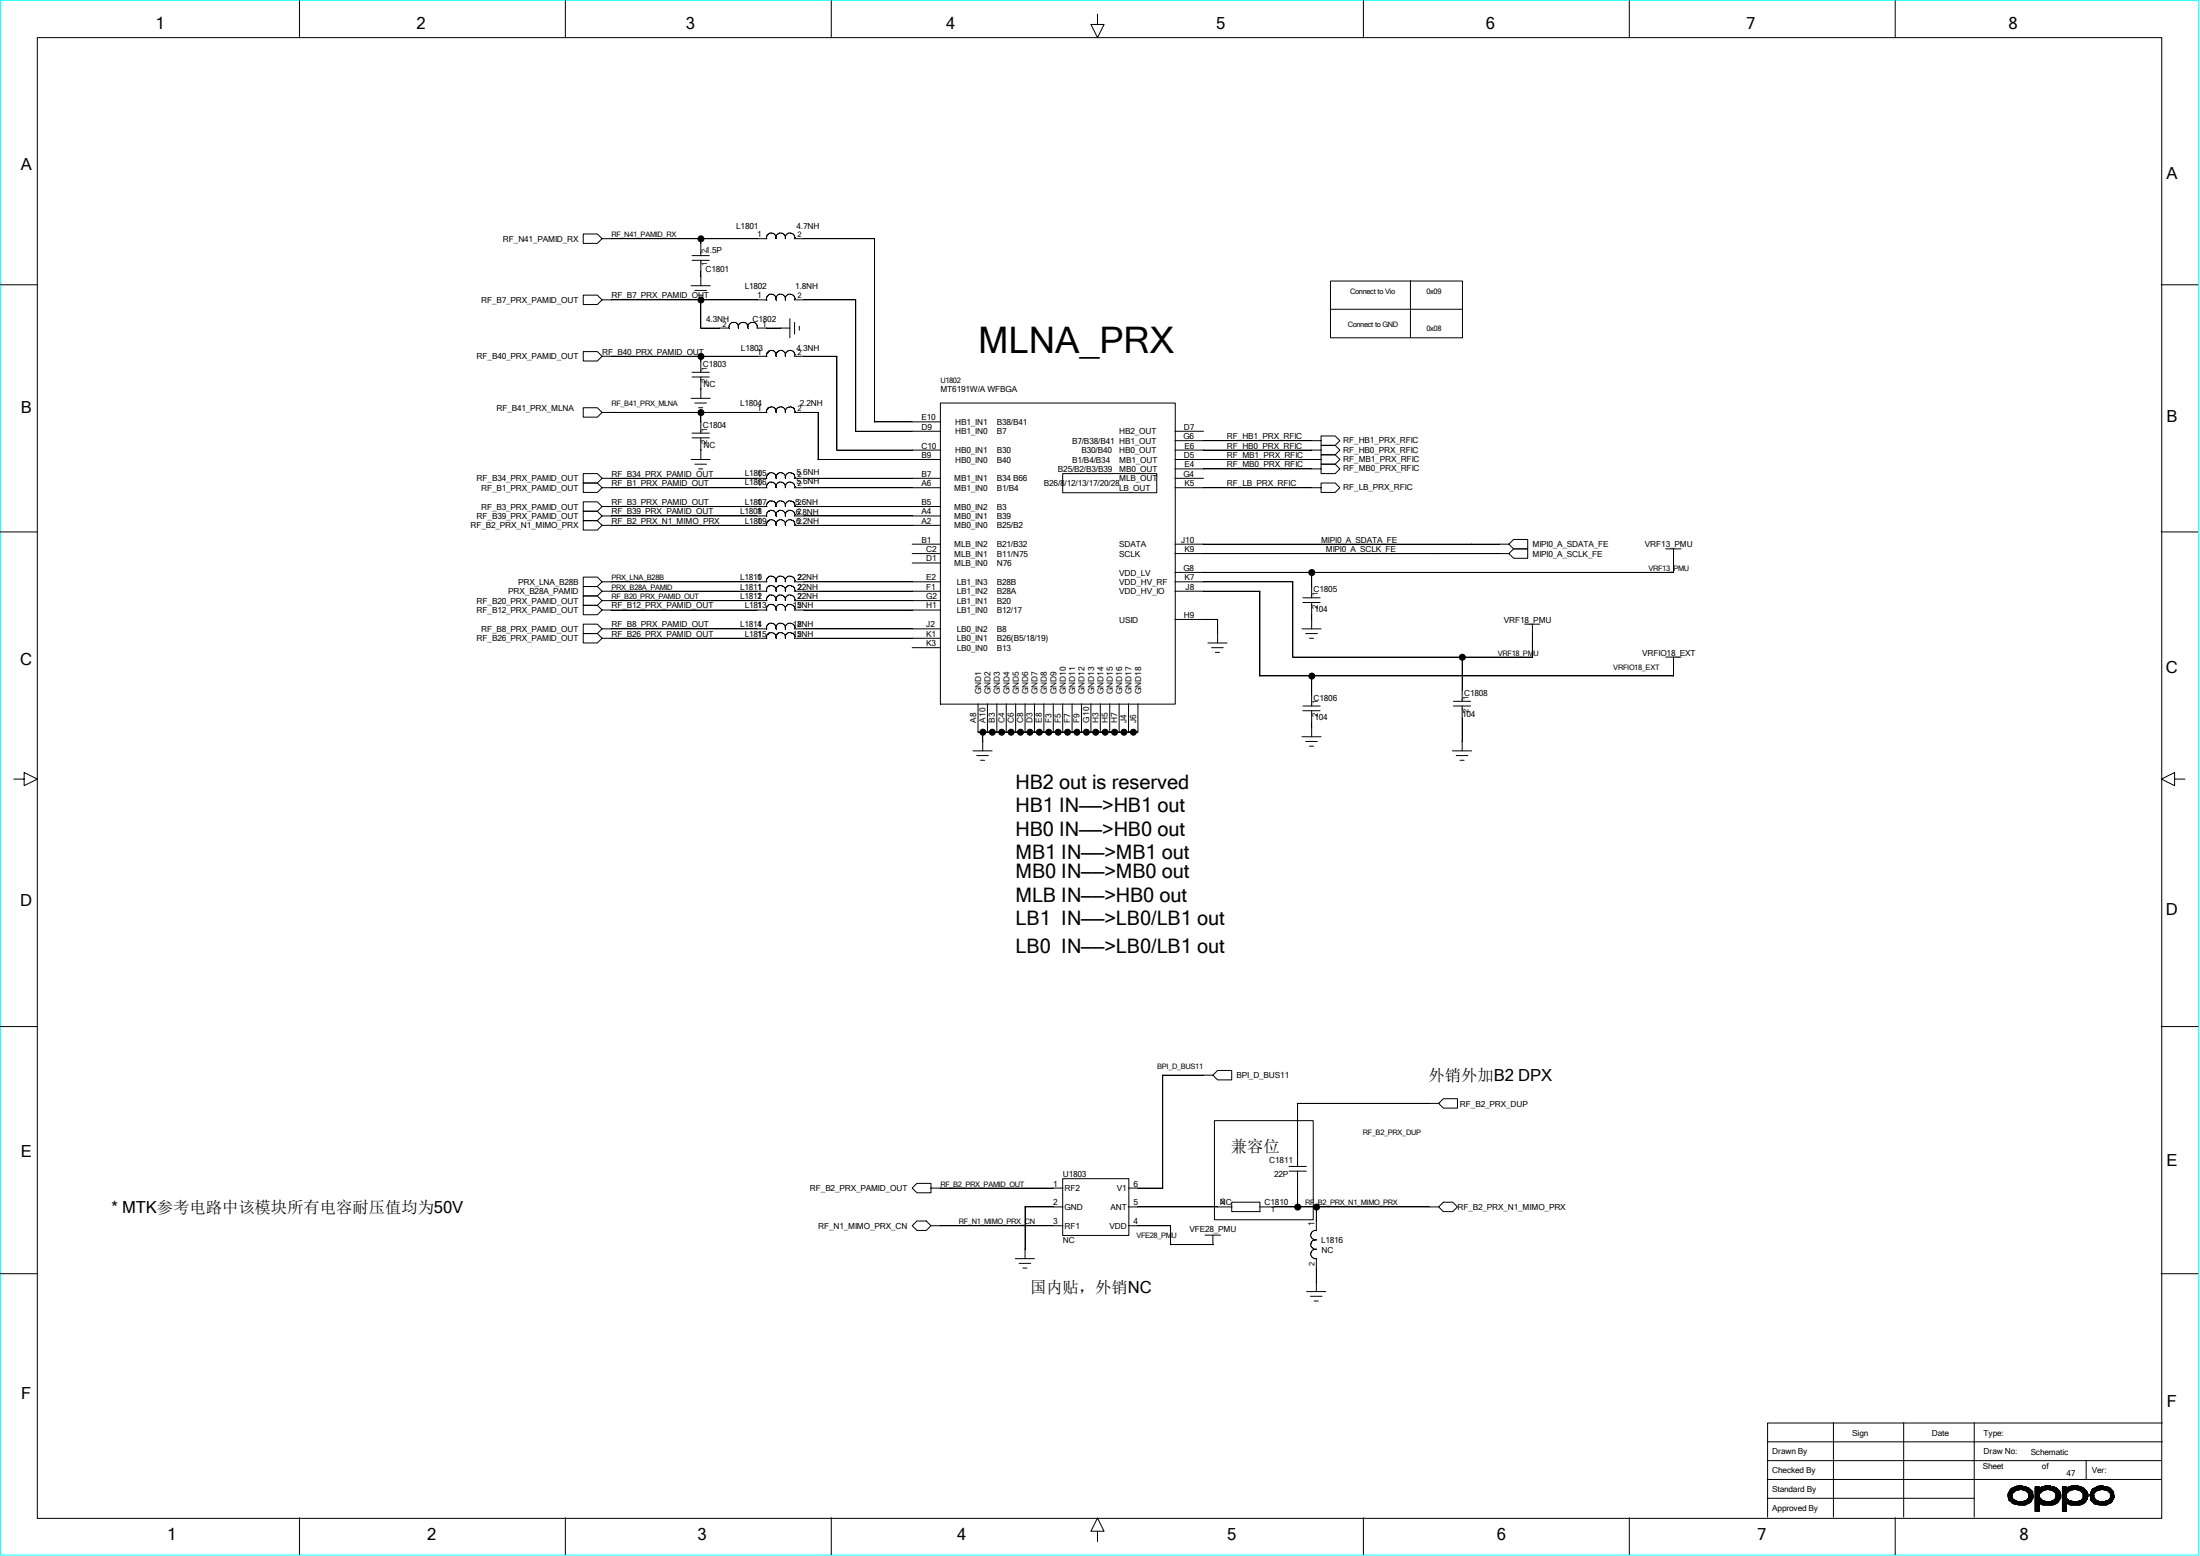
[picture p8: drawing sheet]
<svg xmlns="http://www.w3.org/2000/svg" width="297mm" height="210mm" viewBox="0 0 297 210" stroke-linecap="round" stroke-linejoin="round" font-family="sans-serif">
<path d="M.1 0h296.7v209.9h-296.7z" fill="none" stroke="#0ff" stroke-width=".14"/>
<g fill="none" stroke="#000" stroke-width=".14">
<path d="M5 5.1h286.8v199.8h-286.8zM40.4 .1v5M76.3 .1v5M112.2 .1v5M148.2 1.9v1.4h.9l-.9 1.8-.9-1.8h.9M184.1 .1v5M220 .1v5M255.9 .1v5M0 38.4h5M78.7 39.8h1.9l.7 .7-.7 .6h-1.9zM78.7 31.6h1.9l.7 .6-.7 .7h-1.9zM81.2 32.2h22.3"/>
<path d="M93.3 38.6h2.6M93.4 34.5h2.4M93.4 35.1h2.4M93.8 39.2h1.6M94.3 39.8h.6M94.6 32.2v2.3M94.6 35.1v3.5M103.9 31.5a.68 .68 0 0 1 .9 .5M103.9 39.7a.69 .69 0 0 1 .9 .6M104 31.5h-.2a.52 .52 0 0 0-.3 .7M104 39.7l-.5 .3v.5M105.2 31.5a.68 .68 0 0 1 .8 .5"/>
<path d="M105.2 39.7a.69 .69 0 0 1 .8 .6M105.2 31.5h-.1a.52 .52 0 0 0-.3 .7v-.2M105.2 39.7l-.4 .3v.5v-.3M106.5 31.5a.64 .64 0 0 1 .8 .7M106.5 39.7a.64 .64 0 0 1 .8 .8M106.5 31.5h-.2a.52 .52 0 0 0-.3 .7v-.2M106.5 39.7l-.4 .3-.1 .5v-.3M107.2 32.2h10.9v24.8M179.6 37.9h17.8v7.7h-17.8zM190.4 37.9v7.7M291.8 38.4h5M78.7 47.5h1.9l.7 .6-.7 .6h-1.9z"/>
<path d="M78.7 55h1.9l.7 .7-.7 .6h-1.9zM81.2 40.5h22.3M81.2 48.1h22.3M81.2 55.7h22.3M93.3 53.8h2.6M93.4 59.1h2.4M93.4 58.5h2.4M93.4 50.9h2.4M93.4 50.2h2.4M93.8 54.4h1.6M94.3 55h.6M94.6 44.3h3.9"/>
<path d="M94.6 40.5v3.8M94.6 48.1v2.1M94.6 50.9v2.9M94.6 55.7v2.8M94.6 59.1v2.9M98.9 43.5h.4a.62 .62 0 0 1 .4 .6M98.9 43.5a.65 .65 0 0 0-.5 .8M100.2 43.5h.3a.62 .62 0 0 1 .5 .6M100.2 43.5a.62 .62 0 0 0-.5 .8v-.3M101.4 43.5h.4a.62 .62 0 0 1 .4 .6M101.5 43.5a.62 .62 0 0 0-.5 .8v-.3M102.2 44.3h4.4"/>
<path d="M102.2 44v.3M104.8 47.8v.3a.65 .65 0 0 1 .5-.8 .65 .65 0 0 1 .7 .6M104.8 55.5v.2a.64 .64 0 0 1 .5-.8 .64 .64 0 0 1 .7 .6M104.8 47.9a.65 .65 0 0 0-.8-.6 .65 .65 0 0 0-.5 .8M104.8 55.5a.64 .64 0 0 0-.7-.6 .64 .64 0 0 0-.6 .8M106 47.8v.3a.64 .64 0 0 1 .7-.8 .64 .64 0 0 1 .6 .8M106 55.5v.2a.63 .63 0 0 1 .7-.8 .63 .63 0 0 1 .6 .8M106.6 43v2.6M107.2 40.5h8.3v17.8M107.2 48.1h5.8v12.7M107.2 55.7h3.2v6.4M107.3 43.5v1.6"/>
<path d="M107.9 44v.6M115.5 58.2h11.5M118 56.9h9M127 54.4h31.7v40.6h-31.7zM158.6 59.5h19.8M158.6 58.2h3.9M178.4 58.8h1.9l.6 .7-.6 .6h-1.9zM179.6 41.7h17.8M0 71.8h5M78.7 69h1.9l.7 .6-.7 .7h-1.9zM78.7 67.7h1.9l.7 .7-.7 .6h-1.9zM78.7 65.2h1.9l.7 .6-.7 .7h-1.9z"/>
<path d="M78.7 63.9h1.9l.7 .7-.7 .6h-1.9zM78.7 70.3h1.9l.7 .6-.7 .6h-1.9zM78.7 79.2h1.9l.7 .6-.7 .6h-1.9zM78.7 77.9h1.9l.7 .6-.7 .7h-1.9zM81.2 69.6h22.3M81.2 68.4h22.3M81.2 65.8h22.3M81.2 64.6h22.3M81.2 79.8h22.3M81.2 78.5h22.3M81.2 70.9h22.3M93.3 62h2.6"/>
<path d="M93.8 62.7h1.6M94.3 63.3h.6M103.9 79a.68 .68 0 0 1 .9 .6M103.9 77.8a.68 .68 0 0 1 .9 .6M103.9 68.9a.68 .68 0 0 1 .9 .6M103.9 63.8a.68 .68 0 0 1 .9 .6M103.9 67.6a.68 .68 0 0 1 .9 .6M103.9 70.1a.68 .68 0 0 1 .9 .6M103.9 65.1a.68 .68 0 0 1 .9 .6M104 77.8a.63 .63 0 0 0-.5 .6v.1M104 79a.63 .63 0 0 0-.5 .7v.1M104 68.9a.64 .64 0 0 0-.5 .7"/>
<path d="M104 70.1a.64 .64 0 0 0-.5 .8M104 63.8a.64 .64 0 0 0-.5 .8M104 65.1a.64 .64 0 0 0-.5 .7M104 67.6a.64 .64 0 0 0-.5 .8M105.2 79a.68 .68 0 0 1 .8 .6M105.2 77.8a.68 .68 0 0 1 .8 .6M105.2 70.1a.68 .68 0 0 1 .8 .6M105.2 68.9a.68 .68 0 0 1 .8 .6M105.2 67.6a.68 .68 0 0 1 .8 .6M105.2 65.1a.68 .68 0 0 1 .8 .6M105.2 63.8a.68 .68 0 0 1 .8 .6M105.2 63.8a.64 .64 0 0 0-.4 .8v-.3"/>
<path d="M105.2 65.1a.64 .64 0 0 0-.4 .7v-.2M105.2 67.6a.64 .64 0 0 0-.4 .8v-.2M105.2 68.9a.64 .64 0 0 0-.4 .7v-.2M105.2 70.1a.64 .64 0 0 0-.4 .8v-.2M105.2 77.8a.63 .63 0 0 0-.5 .6l.1 .1v-.2M105.2 79a.63 .63 0 0 0-.5 .7l.1 .1v-.2M106.5 79a.64 .64 0 0 1 .8 .8M106.5 77.8a.64 .64 0 0 1 .8 .7M106.5 70.1a.64 .64 0 0 1 .8 .8M106.5 68.9a.64 .64 0 0 1 .8 .7M106.5 67.6a.64 .64 0 0 1 .8 .8M106.5 65.1a.64 .64 0 0 1 .8 .7"/>
<path d="M106.5 63.8a.64 .64 0 0 1 .8 .8M106.5 63.8a.64 .64 0 0 0-.5 .8v-.3M106.5 65.1a.64 .64 0 0 0-.5 .7v-.2M106.5 67.6a.64 .64 0 0 0-.5 .8v-.2M106.5 68.9a.64 .64 0 0 0-.5 .7v-.2M106.5 70.1a.64 .64 0 0 0-.5 .8v-.2M106.5 77.8a.63 .63 0 0 0-.5 .6v.1v-.2M106.5 79a.63 .63 0 0 0-.5 .7v.1v-.2M107.2 69.6h19.8M107.2 68.4h19.8M107.2 65.8h19.8M107.2 64.6h19.8"/>
<path d="M107.2 79.8h19.8M107.2 78.5h19.8M107.2 70.9h19.8M110.4 62h16.6M112.9 60.7h14.1M123.1 73.4h3.9M123.1 74.7h3.9M123.1 76h3.9M143.5 63.9h12.7v2.6h-12.7zM158.6 65.8h19.8M158.6 64.6h3.9M158.6 60.7h19.8"/>
<path d="M158.6 62h19.8M158.6 63.3h19.8M158.6 73.4h45.2M158.6 74.7h45.2M158.6 79.8h11.5v11.5M158.6 78.5h15.9v10.2M158.6 77.3h67.3M177.1 77.3v3.4M178.4 60.1h1.9l.6 .6-.6 .7h-1.9zM178.4 61.4h1.9l.6 .6-.6 .7h-1.9zM178.4 62.7h1.9l.6 .6-.6 .6h-1.9zM178.4 65.2h1.9l.6 .6-.6 .7h-1.9z"/>
<path d="M203.7 73.4l.6-.6h1.9v1.3h-1.9zM203.7 74.7l.6-.6h1.9v1.3h-1.9zM224.9 74.1h2M225.9 74.1v3.2M291.8 71.8h5M78.7 85.5h1.9l.7 .6-.7 .7h-1.9zM78.7 84.2h1.9l.7 .7-.7 .6h-1.9zM78.7 81.7h1.9l.7 .6-.7 .7h-1.9zM78.7 80.4h1.9l.7 .7-.7 .6h-1.9zM81.2 86.1h22.3M81.2 84.9h22.3M81.2 82.3h22.3"/>
<path d="M81.2 81.1h22.3M103.9 84.1a.69 .69 0 0 1 .9 .6M103.9 80.3a.68 .68 0 0 1 .9 .6M103.9 85.4a.69 .69 0 0 1 .9 .5M103.9 81.6a.68 .68 0 0 1 .9 .6M104 84.1l-.5 .3v.5M104 85.4l-.5 .3v.4M104 80.3a.63 .63 0 0 0-.5 .7v.1M104 81.6a.63 .63 0 0 0-.5 .7M105.2 85.4a.69 .69 0 0 1 .8 .5M105.2 84.1a.69 .69 0 0 1 .8 .6M105.2 81.6a.68 .68 0 0 1 .8 .6"/>
<path d="M105.2 80.3a.68 .68 0 0 1 .8 .6M105.2 80.3a.63 .63 0 0 0-.5 .7l.1 .1v-.2M105.2 81.6a.63 .63 0 0 0-.5 .7h.1v-.2M105.2 84.1l-.4 .3v.5v-.3M105.2 85.4l-.4 .3v.4v-.2M106.5 85.4a.64 .64 0 0 1 .8 .7M106.5 84.1a.64 .64 0 0 1 .8 .8M106.5 81.6a.64 .64 0 0 1 .8 .7M106.5 80.3a.64 .64 0 0 1 .8 .8M106.5 81.6a.63 .63 0 0 0-.5 .7v-.2M106.5 80.3a.63 .63 0 0 0-.5 .7v.1v-.2M106.5 84.1l-.4 .3-.1 .5v-.3"/>
<path d="M106.5 85.4l-.4 .3-.1 .4v-.2M107.2 86.1h19.8M107.2 84.9h19.8M107.2 82.3h19.8M107.2 81.1h19.8M123.1 87.4h3.9M132 95v3.8M132.7 98.8v2.5M133.3 95v3.8M134.6 95v3.8M135.8 95v3.8M137.1 95v3.8"/>
<path d="M138.4 95v3.8M139.7 95v3.8M140.9 95v3.8M142.2 95v3.8M143.5 95v3.8M144.7 95v3.8M146 95v3.8M147.3 95v3.8M148.5 95v3.8M149.8 95v3.8M151.1 95v3.8M152.4 95v3.8"/>
<path d="M153.6 95v3.8h-21.6M158.6 83.6h5.8v3.2M163.1 86.8h2.6M163.6 87.4h1.5M164.1 88.1h.5M170.1 91.2h55.8M174.5 88.7h32.4M175.8 84.9h2.6M175.8 99.4h2.6M175.9 95.3h2.3M175.9 95.9h2.3M175.9 81.3h2.3"/>
<path d="M175.9 80.7h2.3M176.3 85.5h1.5M176.8 86.1h.5M177.1 81.3v3.6M177.1 91.2v4.1M177.1 95.9v3.5M196.2 95.3h2.3M196.2 94.7h2.3M197.4 88.7v6M197.4 95.3v6M205.8 84.2h2.1M206.9 84.2v4.5"/>
<path d="M224.9 88.7h2M225.9 88.7v2.6M1.9 105.2h1.4v-.9l1.7 .9-1.7 .8v-.8M131.4 101.3h2.5M131.9 102h1.5M132.4 102.6h.5M176.3 100.1h1.5M176.8 100.7h.5M196.1 101.3h2.6M196.6 102h1.6M197.1 102.6h.6M293.6 105.2v-.9l-1.8 .9 1.8 .8v-.8h1.4"/>
<path d="M0 138.6h5M291.8 138.6h5M123.8 159.7h1.9v1.3h-1.9l-.7-.6zM143.5 159.1h8.9v7.7h-8.9zM156.9 145.1h6.9M157 145.1v15.3M163.7 145.1l.7-.6h1.9v1.3h-1.9zM164 151.3h13.3v13.3h-13.3zM174 158.1h2.4M174 157.4h2.4M175.1 148.9h19.2M175.2 148.9v8.5"/>
<path d="M175.2 158.1v4.8M194.9 148.3h1.9v1.3h-1.9l-.7-.7zM0 171.9h5M123.8 164.8h1.3l.6 .6-.6 .7h-1.3l-.7-.7zM125.6 160.4h17.9M125.6 165.4h17.9M137.1 169.9h2.6M137.6 170.5h1.5M138.1 171.2h.5M138.3 162.9h5.2M138.4 162.9v7M152.3 162.9h14"/>
<path d="M152.3 160.4h4.7M152.3 165.4h5.7v2.6M158 168h5.7M162.7 166.7h2.1M163.7 166.7v1.3M166.3 162.3h3.8v1.2h-3.8zM170.1 162.9h24.2M176.4 174.3h2.6M176.9 175h1.6M177 166.8v.2a.7 .7 0 0 0 .8 .3M177 168.1v.2a.7 .7 0 0 0 .8 .3M177 169.4v.1a.7 .7 0 0 0 .8 .4"/>
<path d="M177.4 175.6h.6M177.5 166.1h.2M177.5 166.1a.67 .67 0 0 0-.5 .8M177.5 167.3a.67 .67 0 0 0-.5 .8M177.5 168.6a.67 .67 0 0 0-.5 .8M177.7 162.9v3.2M177.7 169.8v4.5M194.2 162.9l.7-.6h1.2l.7 .6-.7 .6h-1.2zM291.8 171.9h5M238.6 194.6h53.3M238.6 199.7h53.2M238.6 197.1h53.2"/>
<path d="M247.5 192v12.8M257 192v12.8M266.5 192v12.8M281.6 197.1v2.6M291.9 192.1h-53.3v12.7M40.4 204.9v4.9M76.3 204.9v4.9M112.2 204.9v4.9M148.2 206.7h.9l-.9-1.8-.9 1.8h.9v1.4M184.1 204.9v4.9M220 204.9v4.9M238.6 202.2h27.9"/>
<path d="M255.9 204.9v4.9M271.1 201.6h.6M271.1 201.7h.5M271.1 201.8h.5M271.1 202h.5M271.1 202.1h.5M271.2 202.2h.4M271.2 201.3h.8M271.2 202.4h.7M271.2 202.5h.8M271.2 201.5v1M271.2 201.4v.8"/>
<path d="M271.3 202.6h.8M271.4 201.2v1.4h.6v.4v-.6M271.4 201.2v1.3M271.4 201h2.5M271.5 201v1.6v-1.5v.1M271.5 202.2v.4h.7M271.5 201a2.22 2.22 0 0 1 2.9 .3l.1 .8a1.54 1.54 0 0 1-1.7 1l-.9-.1-.7-.5-.1-.8zM271.6 201.6l.5-.4 .7-.2 .7 .2 .4 .4v.6a1.54 1.54 0 0 1-2.3 0zM271.6 200.9v1.8M271.6 200.8h2.2M271.7 200.8v.7M271.7 202.3v.6"/>
<path d="M271.9 202.5v.5h1.9M271.9 200.8v.7h-.7M272 200.7v.5M272 200.7h1.4M272.1 200.7v.5h-.8M272.1 202.6v.4M272.2 200.7v.4M272.2 202.6v.4M272.2 200.6h.8M272.4 200.7v.4M272.4 202.7v.4M272.5 203.1h1"/>
<path d="M272.5 200.5v.6M272.5 202.7v.4M272.6 200.5v.6h-1.3M272.6 202.7v.4M272.8 200.5v.5M272.8 202.7v.4M272.9 200.5v.5M272.9 202.7v.4M273 200.5v.6h1.2M273 202.7v.4M273.1 200.7v.4M273.1 202.7v.4"/>
<path d="M273.3 200.7v.4M273.3 202.6v.5M273.3 202.6h1M273.4 200.7v.4M273.4 202.6v.5M273.4 201.2h.9M273.5 202.6v.4v-.4M273.5 200.7v.5M273.6 201.3h.8M273.6 200.8v.5M273.6 202.4v.6h-1.5M273.7 201.5h.7"/>
<path d="M273.8 200.8v.7M273.8 202.3v.6M273.9 202.2h.5M273.9 201.6h.5M273.9 201.7h.5M273.9 201.8h.6M273.9 202h.6M273.9 202.1h.6M273.9 200.8v.8M273.9 202.2v.7M274 200.9v2h-2.4M274.2 201v1.7h-2.6"/>
<path d="M274.3 201.2v1.3h-.7M274.4 201.3v1.1h-.7M274.7 202.2h.7M274.7 201h3M274.7 201.2h1.2M274.7 201.6h.6M274.7 201.7h.6M274.7 201.8h.6M274.7 202h.6M274.7 202.1h.6M274.7 202.4h.8M274.7 202.5h1"/>
<path d="M274.7 202.6h1.1M274.7 203h.6M274.7 203.1h.6M274.7 200.8h2.9M274.7 200.7h.6M274.7 203.2h.6M274.7 203.4h.6M274.7 203.5h.6M274.7 203.6h.6M274.7 203.8h.6M274.7 203.9h.6M274.8 200.7h.5v.3v-.2l.9-.2h.6l.3 .1a1.21 1.21 0 0 1 1 .9 1.21 1.21 0 0 1-.4 1.3 2.25 2.25 0 0 1-1.4 .2 .83 .83 0 0 1-.9-.2h-.1v1.1h-.5z"/>
<path d="M274.8 200.7v3.3M274.9 200.7v3.3M275 200.7v3.3M275.2 200.7v3.3M275.3 200.7v3.3h-.6M275.3 201.6l.5-.4 .6-.2 .8 .2 .4 .4v.6a1.54 1.54 0 0 1-2.3 0zM275.4 200.8v.8M275.4 202.2v.7M275.5 203h2.1M275.5 200.8v.7h-.8M275.5 202.3v.7M275.6 200.7h1.7"/>
<path d="M275.7 200.7v.6h-1M275.7 202.4v.6M275.8 200.7v.5M275.8 202.6v.5M275.9 200.7v.4M275.9 202.6v.5M276.1 200.5v.6M276.1 202.6v.5M276.1 200.6h.7M276.2 200.5v.6h-1.5M276.2 202.7v.4M276.3 200.5v.6"/>
<path d="M276.3 202.7v.4M276.4 200.5v.5M276.4 202.7v.4M276.6 200.5v.6M276.6 202.7v.4M276.6 201.1h1.2M276.7 200.5v.6M276.7 202.7v.4M276.8 200.5v.6M276.8 202.7v.4M276.9 200.7v.4M276.9 202.6v.5"/>
<path d="M277 201.2h1M277 202.6h.8M277.1 200.7v.4M277.1 202.6v.5M277.2 200.7v.5M277.2 202.6v.5h-1.4M277.3 201.3h.8M277.3 202.5h.7M277.3 200.7v.6M277.3 202.4v.6M277.4 201.5h.7M277.5 200.8v.7"/>
<path d="M277.5 202.3v.7M277.5 202.2h.7M277.5 201.6h.6M277.5 201.7h.7M277.5 201.8h.7M277.5 202.1h.7M277.6 200.8v.8M277.6 202.2v.7M277.7 200.9v2h-3M277.8 201v1.7h-3.1M278 201.2v1.4M278.1 201.3v1.1h-.7"/>
<path d="M278.2 201.8v.2h-.7M278.4 202.2h.6M278.4 201h3M278.4 201.2h1.1M278.4 201.6h.6M278.4 201.7h.6M278.4 201.8h.6M278.4 202h.6M278.4 202.1h.6M278.4 202.4h.7M278.4 202.5h.8M278.4 202.6h1.1"/>
<path d="M278.4 203h.6M278.4 203.1h.6M278.4 200.8h2.9M278.4 200.7h.6M278.4 203.2h.6M278.4 203.4h.6M278.4 203.5h.6M278.4 203.6h.6M278.4 203.8h.6M278.4 203.9h.6M278.5 200.7h.5v.3v-.2h.1a2.02 2.02 0 0 1 2.4 .3l.1 .2a.49 .49 0 0 1 .2 .8 1.18 1.18 0 0 1-1.6 1h-.2a.83 .83 0 0 1-.9-.2h-.1v1.1h-.5zM278.5 200.7v3.3"/>
<path d="M278.6 200.7v3.3M278.7 200.7v3.3M278.8 200.7v3.3M279 200.7v3.3h-.6M279.1 200.8v.7h-.7M279.1 202.3v.6M279.2 203h2.1M279.2 200.7v.6h-.8M279.2 202.4v.6M279.3 200.7h1.7M279.4 200.7v.5M279.4 202.6v.4"/>
<path d="M279.4 201.2l.7-.2 .8 .2 .4 .4v.6a1.54 1.54 0 0 1-2.3 0v-.6zM279.5 200.7v.4M279.5 202.6v.5M279.6 200.5v.6M279.6 202.6v.5M279.7 200.5v.6h-1.3M279.7 202.6v.5M279.9 200.5v.6M279.9 202.7v.4M280 200.5v.5M280 202.7v.4M280.1 200.5v.5"/>
<path d="M280.1 202.7v.4M280.2 200.5v.5M280.2 202.7v.4M280.3 201.1h1.2M280.4 200.5v.6M280.4 202.7v.4M280.5 200.5v.6M280.5 202.7v.4M280.6 200.5v.6M280.6 202.6v.5M280.7 201.2h.9M280.8 200.7v.4"/>
<path d="M280.8 202.6v.5M280.8 202.6h.7M280.9 200.7v.5M280.9 202.6v.5h-1.5M281 201.3h.8M281 202.5h.6M281 200.7v.6M281 202.4v.6M281.1 201.5h.7M281.1 200.8v.7M281.1 202.3v.7M281.2 202.2h.6"/>
<path d="M281.2 201.6h.7M281.2 201.7h.7M281.2 201.8h.7M281.2 202h.7M281.2 202.1h.6M281.3 200.8v2.1M281.4 200.9v2h-3M281.5 201v1.7h-3.1M281.6 201.2v1.4M281.8 201.3v1.1h-.7M282.1 201.7h.6M282.2 201.8h.5"/>
<path d="M282.2 202h.5M282.2 202.2h.5M282.2 201.6h.5M282.2 202.4h.6M282.3 201.3v1.2h.7M282.3 202.1h.4M282.4 201.2h.8M282.4 202.6h.8M282.4 201v1.6M282.5 201h2.4M282.5 200.9v1.8M282.5 201a2.06 2.06 0 0 1 2.8 .3l.2 .8-.4 .6-.8 .4-1.5-.1-.5-.5-.1-.8z"/>
<path d="M282.6 202.9h2.4M282.7 200.9v2M282.7 200.8h2.1M282.8 200.8v.7h-.6M282.8 202.2v.8M282.9 200.8v.5h-.5M282.9 202.3v.7M283 200.7h1.3M283 201.2l.8-.2 .8 .2 .3 .4v.6a1.54 1.54 0 0 1-2.2 0v-.6zM283 200.7v.5M283 202.4v.6M283.2 200.7v.4"/>
<path d="M283.2 202.6v.4M283.3 200.6h.6M283.3 200.7v.4M283.3 202.6v.5M283.4 200.7v.4M283.4 202.7v.4M283.5 200.5v.6h-1M283.5 202.7v.4M283.7 200.5v.6M283.7 202.7v.4M283.8 200.5v.5M283.8 202.7v.4"/>
<path d="M283.9 200.5v.6M283.9 202.7v.4M284 201.1h1.1M284.1 200.7v.4M284.1 202.7v.4M284.2 200.7v.4M284.2 202.7v.4M284.3 200.7v.4M284.3 202.6v.5M284.4 200.7v.4M284.4 202.6v.5h-1M284.5 201.2h.7"/>
<path d="M284.6 200.7v.5M284.6 202.6v.4h-1.9M284.6 201.3h.7M284.6 202.5h.6M284.7 200.8v.5M284.7 202.4v.6M284.8 201.5h.5M284.8 200.8v.7M284.8 202.3v.6M284.9 202.2h.4M284.9 201.6h.4M284.9 201.7h.4"/>
<path d="M284.9 201.8h.6M284.9 202h.6M284.9 202.1h.6M284.9 200.9v2M285.1 201v1.7h-2.6M285.2 201.2v1.4h-.9M285.3 201.3v1.1h-.5"/>
<circle cx="94.6" cy="32.2" r=".4"/>
<circle cx="94.6" cy="40.5" r=".4"/>
<circle cx="94.6" cy="48.1" r=".4"/>
<circle cx="94.6" cy="55.7" r=".4"/>
<circle cx="177.1" cy="77.3" r=".4"/>
<circle cx="132.7" cy="98.8" r=".4"/>
<circle cx="134" cy="98.8" r=".4"/>
<circle cx="135.2" cy="98.8" r=".4"/>
<circle cx="136.5" cy="98.8" r=".4"/>
<circle cx="137.8" cy="98.8" r=".4"/>
<circle cx="139" cy="98.8" r=".4"/>
<circle cx="140.3" cy="98.8" r=".4"/>
<circle cx="141.6" cy="98.8" r=".4"/>
<circle cx="142.9" cy="98.8" r=".4"/>
<circle cx="144.1" cy="98.8" r=".4"/>
<circle cx="145.4" cy="98.8" r=".4"/>
<circle cx="146.7" cy="98.8" r=".4"/>
<circle cx="147.9" cy="98.8" r=".4"/>
<circle cx="149.2" cy="98.8" r=".4"/>
<circle cx="150.5" cy="98.8" r=".4"/>
<circle cx="151.7" cy="98.8" r=".4"/>
<circle cx="153" cy="98.8" r=".4"/>
<circle cx="177.1" cy="91.2" r=".4"/>
<circle cx="197.4" cy="88.7" r=".4"/>
<circle cx="175.2" cy="162.9" r=".4"/>
<circle cx="177.7" cy="162.9" r=".4"/>
</g>
<g fill="#000">
<path d="M94.6 36.7v.6z" fill-rule="evenodd"/>
<path d="M94.6 32.2v.7z" fill-rule="evenodd"/>
<path d="M94.6 48.1v.6z" fill-rule="evenodd"/>
<path d="M94.6 55.7v1.2z" fill-rule="evenodd"/>
<path d="M103.5 44.3h1.9z" fill-rule="evenodd"/>
<path d="M108.5 55.7h1.9z" fill-rule="evenodd"/>
<path d="M177.1 77.3v1.9z" fill-rule="evenodd"/>
<path d="M225.9 75.4v1.9z" fill-rule="evenodd"/>
<path d="M132 98.8h.7z" fill-rule="evenodd"/>
<path d="M132.7 98.8v1.3z" fill-rule="evenodd"/>
<path d="M133.3 98.8h.6z" fill-rule="evenodd"/>
<path d="M132.7 98.8h1.2z" fill-rule="evenodd"/>
<path d="M134.6 98.8h.6z" fill-rule="evenodd"/>
<path d="M133.9 98.8h1.3z" fill-rule="evenodd"/>
<path d="M135.8 98.8h.7z" fill-rule="evenodd"/>
<path d="M135.2 98.8h1.3z" fill-rule="evenodd"/>
<path d="M137.1 98.8h.7z" fill-rule="evenodd"/>
<path d="M136.5 98.8h1.3z" fill-rule="evenodd"/>
<path d="M138.4 98.8h.6z" fill-rule="evenodd"/>
<path d="M137.8 98.8h1.2z" fill-rule="evenodd"/>
<path d="M139.7 98.8h.6z" fill-rule="evenodd"/>
<path d="M139 98.8h1.3z" fill-rule="evenodd"/>
<path d="M140.9 98.8h.7z" fill-rule="evenodd"/>
<path d="M140.3 98.8h1.3z" fill-rule="evenodd"/>
<path d="M142.2 98.8h.6z" fill-rule="evenodd"/>
<path d="M141.6 98.8h1.2z" fill-rule="evenodd"/>
<path d="M143.5 98.8h.6z" fill-rule="evenodd"/>
<path d="M142.8 98.8h1.3z" fill-rule="evenodd"/>
<path d="M144.7 98.8h.7z" fill-rule="evenodd"/>
<path d="M144.1 98.8h1.3z" fill-rule="evenodd"/>
<path d="M146 98.8h.6z" fill-rule="evenodd"/>
<path d="M145.4 98.8h1.2z" fill-rule="evenodd"/>
<path d="M147.3 98.8h.6z" fill-rule="evenodd"/>
<path d="M146.6 98.8h1.3z" fill-rule="evenodd"/>
<path d="M148.5 98.8h.7z" fill-rule="evenodd"/>
<path d="M147.9 98.8h1.3z" fill-rule="evenodd"/>
<path d="M149.8 98.8h.7z" fill-rule="evenodd"/>
<path d="M149.2 98.8h1.3z" fill-rule="evenodd"/>
<path d="M151.1 98.8h.6z" fill-rule="evenodd"/>
<path d="M150.5 98.8h1.2z" fill-rule="evenodd"/>
<path d="M152.4 98.8h.6z" fill-rule="evenodd"/>
<path d="M151.7 98.8h1.3z" fill-rule="evenodd"/>
<path d="M153 98.8h.6z" fill-rule="evenodd"/>
<path d="M162.5 83.6h1.9z" fill-rule="evenodd"/>
<path d="M164.4 83.6v1.9z" fill-rule="evenodd"/>
<path d="M177.1 83v.6z" fill-rule="evenodd"/>
<path d="M177.1 97.5v.7z" fill-rule="evenodd"/>
<path d="M225.9 90v1.2z" fill-rule="evenodd"/>
<path d="M177.7 171.2v1.9z" fill-rule="evenodd"/>
<path d="M177.7 162.9v1.9z" fill-rule="evenodd"/>
<circle cx="94.6" cy="32.2" r=".41"/>
<circle cx="94.6" cy="48.1" r=".41"/>
<circle cx="94.6" cy="40.5" r=".41"/>
<circle cx="94.6" cy="55.7" r=".41"/>
<circle cx="177.1" cy="77.3" r=".41"/>
<circle cx="132.7" cy="98.8" r=".41"/>
<circle cx="134" cy="98.8" r=".41"/>
<circle cx="135.2" cy="98.8" r=".41"/>
<circle cx="136.5" cy="98.8" r=".41"/>
<circle cx="137.8" cy="98.8" r=".41"/>
<circle cx="139" cy="98.8" r=".41"/>
<circle cx="140.3" cy="98.8" r=".41"/>
<circle cx="141.6" cy="98.8" r=".41"/>
<circle cx="142.9" cy="98.8" r=".41"/>
<circle cx="144.1" cy="98.8" r=".41"/>
<circle cx="145.4" cy="98.8" r=".41"/>
<circle cx="146.7" cy="98.8" r=".41"/>
<circle cx="147.9" cy="98.8" r=".41"/>
<circle cx="149.2" cy="98.8" r=".41"/>
<circle cx="150.5" cy="98.8" r=".41"/>
<circle cx="151.7" cy="98.8" r=".41"/>
<circle cx="153" cy="98.8" r=".41"/>
<circle cx="177.1" cy="91.2" r=".41"/>
<circle cx="197.4" cy="88.7" r=".41"/>
<circle cx="175.2" cy="162.9" r=".41"/>
<circle cx="177.7" cy="162.9" r=".41"/>
</g>
<text font-size="4.9" x="132" y="47.7">MLNA_PRX</text>
<g font-size="2.7">
<text x="137.1" y="106.5">HB2 out is reserved</text>
<text x="137.1" y="112.8">HB0 IN——&gt;HB0 out</text>
<text x="137.1" y="109.6">HB1 IN——&gt;HB1 out</text>
<text x="137.1" y="118.5">MB0 IN——&gt;MB0 out</text>
<text x="137.1" y="116">MB1 IN——&gt;MB1 out</text>
<text x="137.1" y="124.9">LB1 IN——&gt;LB0/LB1 out</text>
<text x="137.1" y="121.7">MLB IN——&gt;HB0 out</text>
<text x="137.1" y="128.7">LB0 IN——&gt;LB0/LB1 out</text>
</g>
<g font-size="2.2">
<text x="21" y="3.9">1</text>
<text x="56.2" y="3.9">2</text>
<text x="92.6" y="3.9">3</text>
<text x="127.7" y="3.9">4</text>
<text x="164.2" y="3.9">5</text>
<text x="200.6" y="3.9">6</text>
<text x="235.8" y="3.9">7</text>
<text x="271.1" y="3.9">8</text>
<text x="2.8" y="22.9">A</text>
<text x="292.5" y="24.1">A</text>
<text x="2.8" y="55.8">B</text>
<text x="292.5" y="57">B</text>
<text x="2.7" y="89.7">C</text>
<text x="292.4" y="90.8">C</text>
<text x="2.7" y="122.3">D</text>
<text x="292.4" y="123.5">D</text>
<text x="192.9" y="145.9">外销外加B2 DPX</text>
<text x="166.2" y="155.5">兼容位</text>
<text x="2.8" y="156.2">E</text>
<text x="292.5" y="157.4">E</text>
<text x="15.1" y="163.7">* MTK参考电路中该模块所有电容耐压值均为50V</text>
<text x="139.1" y="174.5">国内贴，外销NC</text>
<text x="2.8" y="188.8">F</text>
<text x="292.5" y="189.9">F</text>
<text x="22.6" y="207.9">1</text>
<text x="57.7" y="207.9">2</text>
<text x="94.1" y="207.9">3</text>
<text x="129.2" y="207.9">4</text>
<text x="165.7" y="207.9">5</text>
<text x="202.1" y="207.9">6</text>
<text x="237.2" y="207.9">7</text>
<text x="272.6" y="207.9">8</text>
</g>
<g font-size="1.1">
<text x="67.9" y="32.6">RF_N41_PAMID_RX</text>
<text x="95.2" y="34.2">1.5P</text>
<text x="99.4" y="30.9">L1801</text>
<text x="102.2" y="32">1</text>
<text x="107.5" y="30.9">4.7NH</text>
<text x="64.9" y="40.9">RF_B7_PRX_PAMID_OUT</text>
<text x="82.5" y="40.3">RF_B7_PRX_PAMID_OUT</text>
<text x="95.2" y="36.7">C1801</text>
<text x="100.5" y="39">L1802</text>
<text x="102.2" y="40.3">1</text>
<text x="107.4" y="39">1.8NH</text>
<text x="81.3" y="47.9">RF_B40_PRX_PAMID_OUT</text>
<text x="95.3" y="43.4">4.3NH</text>
<text x="100" y="47.4">L1803</text>
<text x="101.6" y="43.4">C1802</text>
<text x="102.2" y="47.9">1</text>
<text x="102.9" y="44.1">1</text>
<text x="107.5" y="47.4">4.3NH</text>
<text x="64.3" y="48.5">RF_B40_PRX_PAMID_OUT</text>
<text x="94.9" y="49.5">C1803</text>
<text x="95" y="52.2">NC</text>
<text x="127" y="52.9">MT6191W/A WFBGA</text>
<text x="67" y="55.5">RF_B41_PRX_MLNA</text>
<text x="94.9" y="57.7">C1804</text>
<text x="99.9" y="54.8">L1804</text>
<text x="102.2" y="55.5">1</text>
<text x="108" y="54.8">2.2NH</text>
<text x="124.4" y="56.7">E10</text>
<text x="124.4" y="58">D9</text>
<text x="128.9" y="58.6">HB1_IN0</text>
<text x="128.9" y="57.4">HB1_IN1</text>
<text x="134.6" y="58.6">B7</text>
<text x="134.6" y="57.4">B38/B41</text>
<text x="144.7" y="59.9">B7/B38/B41 HB1_OUT</text>
<text x="151.1" y="58.6">HB2_OUT</text>
<text x="159.8" y="59.3">G6</text>
<text x="159.8" y="58">D7</text>
<text x="165.7" y="59.3">RF_HB1_PRX_RFIC</text>
<text x="181.4" y="59.8">RF_HB1_PRX_RFIC</text>
<text x="64.3" y="65">RF_B34_PRX_PAMID_OUT</text>
<text x="82.5" y="65.6">RF_B1_PRX_PAMID_OUT</text>
<text x="82.5" y="64.3">RF_B34_PRX_PAMID_OUT</text>
<text x="95" y="60.4">NC</text>
<text x="100.5" y="64.2">L1805</text>
<text x="100.5" y="65.5">L1806</text>
<text x="102.2" y="64.3">1</text>
<text x="102.2" y="65.6">1</text>
<text x="107.5" y="64.1">5.6NH</text>
<text x="107.5" y="65.4">5.6NH</text>
<text x="124.4" y="60.5">C10</text>
<text x="124.4" y="61.8">B9</text>
<text x="124.4" y="65.6">A6</text>
<text x="124.4" y="64.3">B7</text>
<text x="128.8" y="65">MB1_IN1</text>
<text x="128.9" y="62.4">HB0_IN0</text>
<text x="128.9" y="61.2">HB0_IN1</text>
<text x="134.6" y="62.4">B40</text>
<text x="134.6" y="61.2">B30</text>
<text x="134.6" y="65">B34 B66</text>
<text x="140.9" y="65.6">B26/8/12/13/17/20/28</text>
<text x="142.8" y="63.7">B25/B2/B3/B39</text>
<text x="144.7" y="62.4">B1/B4/B34</text>
<text x="146" y="61.2">B30/B40</text>
<text x="151.1" y="61.2">HB0_OUT</text>
<text x="151.1" y="62.4">MB1_OUT</text>
<text x="151.1" y="63.7">MB0_OUT</text>
<text x="151.1" y="65">MLB_OUT</text>
<text x="159.8" y="64.3">G4</text>
<text x="159.8" y="61.8">D5</text>
<text x="159.9" y="65.6">K5</text>
<text x="159.9" y="63.1">E4</text>
<text x="159.9" y="60.5">E6</text>
<text x="165.7" y="63.1">RF_MB0_PRX_RFIC</text>
<text x="165.7" y="61.8">RF_MB1_PRX_RFIC</text>
<text x="165.7" y="60.5">RF_HB0_PRX_RFIC</text>
<text x="165.7" y="65.6">RF_LB_PRX_RFIC</text>
<text x="181.4" y="61.1">RF_HB0_PRX_RFIC</text>
<text x="181.4" y="62.4">RF_MB1_PRX_RFIC</text>
<text x="181.4" y="63.6">RF_MB0_PRX_RFIC</text>
<text x="63.5" y="71.3">RF_B2_PRX_N1_MIMO_PRX</text>
<text x="64.3" y="70.1">RF_B39_PRX_PAMID_OUT</text>
<text x="64.9" y="68.8">RF_B3_PRX_PAMID_OUT</text>
<text x="64.9" y="66.3">RF_B1_PRX_PAMID_OUT</text>
<text x="82.5" y="69.4">RF_B39_PRX_PAMID_OUT</text>
<text x="82.5" y="68.2">RF_B3_PRX_PAMID_OUT</text>
<text x="82.5" y="70.7">RF_B2_PRX_N1_MIMO_PRX</text>
<text x="99.9" y="69.4">L1808</text>
<text x="100.5" y="70.7">L1809</text>
<text x="100.5" y="68.2">L1807</text>
<text x="102.2" y="69.4">1</text>
<text x="102.2" y="70.7">1</text>
<text x="102.2" y="68.2">1</text>
<text x="107.4" y="68.2">5.6NH</text>
<text x="107.4" y="69.5">6.8NH</text>
<text x="107.5" y="70.7">6.2NH</text>
<text x="124.4" y="69.4">A4</text>
<text x="124.4" y="68.2">B5</text>
<text x="124.4" y="70.7">A2</text>
<text x="128.8" y="71.3">MB0_IN0</text>
<text x="128.8" y="68.8">MB0_IN2</text>
<text x="128.8" y="66.3">MB1_IN0</text>
<text x="128.8" y="70.1">MB0_IN1</text>
<text x="134.6" y="66.3">B1/B4</text>
<text x="134.6" y="70.1">B39</text>
<text x="134.6" y="68.8">B3</text>
<text x="134.6" y="71.3">B25/B2</text>
<text x="151.1" y="66.3">LB_OUT</text>
<text x="181.4" y="66.2">RF_LB_PRX_RFIC</text>
<text x="124.4" y="73.2">B1</text>
<text x="125.1" y="75.8">D1</text>
<text x="125.1" y="74.5">C2</text>
<text x="128.8" y="73.9">MLB_IN2</text>
<text x="128.8" y="75.1">MLB_IN1</text>
<text x="128.8" y="76.4">MLB_IN0</text>
<text x="134.6" y="75.1">B11/N75</text>
<text x="134.6" y="73.9">B21/B32</text>
<text x="134.6" y="76.4">N76</text>
<text x="151.1" y="77.7">VDD_LV</text>
<text x="151.1" y="75.1">SCLK</text>
<text x="151.1" y="73.9">SDATA</text>
<text x="159.5" y="73.2">J10</text>
<text x="159.8" y="77">G8</text>
<text x="159.9" y="74.5">K9</text>
<text x="178.4" y="73.2">MIPI0_A_SDATA_FE</text>
<text x="179" y="74.5">MIPI0_A_SCLK_FE</text>
<text x="206.9" y="73.9">MIPI0_A_SDATA_FE</text>
<text x="206.9" y="75.1">MIPI0_A_SCLK_FE</text>
<text x="222.1" y="73.9">VRF13_PMU</text>
<text x="64.3" y="82.8">RF_B12_PRX_PAMID_OUT</text>
<text x="64.3" y="81.5">RF_B20_PRX_PAMID_OUT</text>
<text x="68.6" y="80.2">PRX_B28A_PAMID</text>
<text x="69.9" y="79">PRX_LNA_B28B</text>
<text x="82.5" y="82.1">RF_B12_PRX_PAMID_OUT</text>
<text x="99.9" y="80.9">L1812</text>
<text x="99.9" y="79.6">L1811</text>
<text x="99.9" y="78.3">L1810</text>
<text x="100.5" y="82.1">L1813</text>
<text x="102.2" y="80.9">1</text>
<text x="102.2" y="78.3">1</text>
<text x="102.2" y="82.1">1</text>
<text x="107" y="82.1">15NH</text>
<text x="107.7" y="80.9">22NH</text>
<text x="107.7" y="79.6">22NH</text>
<text x="107.7" y="78.3">22NH</text>
<text x="125.1" y="78.3">E2</text>
<text x="125.1" y="79.6">F1</text>
<text x="125.1" y="80.9">G2</text>
<text x="125.1" y="82.1">H1</text>
<text x="129.2" y="82.8">LB1_IN0</text>
<text x="129.2" y="81.5">LB1_IN1</text>
<text x="129.2" y="80.2">LB1_IN2</text>
<text x="129.2" y="79">LB1_IN3</text>
<text x="134.6" y="80.2">B28A</text>
<text x="134.6" y="79">B28B</text>
<text x="134.6" y="81.5">B20</text>
<text x="134.6" y="82.8">B12/17</text>
<text x="151.1" y="79">VDD_HV_RF</text>
<text x="151.1" y="80.2">VDD_HV_IO</text>
<text x="159.8" y="83.4">H9</text>
<text x="159.9" y="78.3">K7</text>
<text x="160.1" y="79.6">J8</text>
<text x="177.3" y="80">C1805</text>
<text x="177.5" y="82.6">104</text>
<text x="64.3" y="86.6">RF_B26_PRX_PAMID_OUT</text>
<text x="64.9" y="85.3">RF_B8_PRX_PAMID_OUT</text>
<text x="82.5" y="84.7">RF_B8_PRX_PAMID_OUT</text>
<text x="82.5" y="85.9">RF_B26_PRX_PAMID_OUT</text>
<text x="99.9" y="84.7">L1814</text>
<text x="100.5" y="85.9">L1815</text>
<text x="102.2" y="84.7">1</text>
<text x="102.2" y="85.9">1</text>
<text x="107" y="84.7">18NH</text>
<text x="107" y="85.9">15NH</text>
<text x="125.1" y="84.7">J2</text>
<text x="125.1" y="85.9">K1</text>
<text x="125.1" y="87.2">K3</text>
<text x="129.2" y="87.8">LB0_IN0</text>
<text x="129.2" y="86.6">LB0_IN1</text>
<text x="129.2" y="85.3">LB0_IN2</text>
<text x="134.6" y="86.6">B26(B5/18/19)</text>
<text x="134.6" y="85.3">B8</text>
<text x="134.6" y="87.8">B13</text>
<text x="151.1" y="84">USID</text>
<text x="203" y="84">VRF18_PMU</text>
<text x="221.7" y="88.5">VRFIO18_EXT</text>
<text x="132.5" y="93.7" transform="rotate(-90 132.5 93.7)">GND1</text>
<text x="133.7" y="93.7" transform="rotate(-90 133.7 93.7)">GND2</text>
<text x="135" y="93.7" transform="rotate(-90 135 93.7)">GND3</text>
<text x="136.3" y="93.7" transform="rotate(-90 136.3 93.7)">GND4</text>
<text x="137.5" y="93.7" transform="rotate(-90 137.5 93.7)">GND5</text>
<text x="138.8" y="93.7" transform="rotate(-90 138.8 93.7)">GND6</text>
<text x="140.1" y="93.7" transform="rotate(-90 140.1 93.7)">GND7</text>
<text x="141.3" y="93.7" transform="rotate(-90 141.3 93.7)">GND8</text>
<text x="142.6" y="93.7" transform="rotate(-90 142.6 93.7)">GND9</text>
<text x="143.9" y="93.7" transform="rotate(-90 143.9 93.7)">GND10</text>
<text x="145.2" y="93.7" transform="rotate(-90 145.2 93.7)">GND11</text>
<text x="146.4" y="93.7" transform="rotate(-90 146.4 93.7)">GND12</text>
<text x="147.7" y="93.7" transform="rotate(-90 147.7 93.7)">GND13</text>
<text x="149" y="93.7" transform="rotate(-90 149 93.7)">GND14</text>
<text x="150.2" y="93.7" transform="rotate(-90 150.2 93.7)">GND15</text>
<text x="151.5" y="93.7" transform="rotate(-90 151.5 93.7)">GND16</text>
<text x="152.8" y="93.7" transform="rotate(-90 152.8 93.7)">GND17</text>
<text x="154" y="93.7" transform="rotate(-90 154 93.7)">GND18</text>
<text x="177.3" y="94.6">C1806</text>
<text x="197.7" y="93.9">C1808</text>
<text x="131.8" y="97.5" transform="rotate(-90 131.8 97.5)">A8</text>
<text x="133.1" y="97.5" transform="rotate(-90 133.1 97.5)">A10</text>
<text x="134.3" y="97.5" transform="rotate(-90 134.3 97.5)">B3</text>
<text x="135.6" y="97.5" transform="rotate(-90 135.6 97.5)">C4</text>
<text x="136.9" y="97.5" transform="rotate(-90 136.9 97.5)">C6</text>
<text x="138.1" y="97.5" transform="rotate(-90 138.1 97.5)">C8</text>
<text x="139.4" y="97.5" transform="rotate(-90 139.4 97.5)">D3</text>
<text x="140.7" y="97.5" transform="rotate(-90 140.7 97.5)">E8</text>
<text x="141.9" y="97.5" transform="rotate(-90 141.9 97.5)">F3</text>
<text x="143.2" y="97.5" transform="rotate(-90 143.2 97.5)">F5</text>
<text x="144.5" y="97.5" transform="rotate(-90 144.5 97.5)">F7</text>
<text x="145.8" y="97.5" transform="rotate(-90 145.8 97.5)">F9</text>
<text x="147" y="97.5" transform="rotate(-90 147 97.5)">G10</text>
<text x="148.3" y="97.5" transform="rotate(-90 148.3 97.5)">H3</text>
<text x="149.6" y="97.5" transform="rotate(-90 149.6 97.5)">H5</text>
<text x="150.8" y="97.5" transform="rotate(-90 150.8 97.5)">H7</text>
<text x="152.1" y="97.5" transform="rotate(-90 152.1 97.5)">J4</text>
<text x="153.4" y="97.5" transform="rotate(-90 153.4 97.5)">J6</text>
<text x="177.5" y="97.2">104</text>
<text x="197.4" y="96.7">104</text>
<text x="166.9" y="145.5">BPI_D_BUS11</text>
<text x="197.1" y="149.4">RF_B2_PRX_DUP</text>
<text x="109.3" y="160.8">RF_B2_PRX_PAMID_OUT</text>
<text x="142.2" y="160.1">1</text>
<text x="143.5" y="158.9">U1803</text>
<text x="143.7" y="160.8">RF2</text>
<text x="150.8" y="160.8">V1</text>
<text x="153" y="160.1">6</text>
<text x="171.4" y="157">C1811</text>
<text x="172" y="158.9">22P</text>
<text x="110.4" y="165.9">RF_N1_MIMO_PRX_CN</text>
<text x="142.2" y="162.7">2</text>
<text x="142.2" y="165.2">3</text>
<text x="143.5" y="167.8">NC</text>
<text x="143.7" y="163.3">GND</text>
<text x="143.7" y="165.9">RF1</text>
<text x="149.8" y="165.9">VDD</text>
<text x="149.9" y="163.3">ANT</text>
<text x="153" y="162.7">5</text>
<text x="153" y="165.2">4</text>
<text x="160.6" y="166.2">VFE28_PMU</text>
<text x="164.7" y="162.7">NC</text>
<text x="170.7" y="162.7">C1810</text>
<text x="177.5" y="165.4" transform="rotate(-90 177.5 165.4)">1</text>
<text x="178.4" y="167.8">L1816</text>
<text x="196.8" y="163.3">RF_B2_PRX_N1_MIMO_PRX</text>
<text x="178.4" y="169.2">NC</text>
<text x="239.3" y="196.3">Drawn By</text>
<text x="250.1" y="193.8">Sign</text>
<text x="260.8" y="193.8">Date</text>
<text x="267.8" y="196.3">Draw No:</text>
<text x="267.8" y="193.8">Type:</text>
<text x="274.2" y="196.4">Schematic</text>
<text x="239.3" y="198.8">Checked By</text>
<text x="239.3" y="201.4">Standard By</text>
<text x="239.3" y="203.9">Approved By</text>
<text x="267.7" y="198.3">Sheet</text>
<text x="275.7" y="198.3">of</text>
<text x="279" y="199.2">47</text>
<text x="282.4" y="198.8">Ver:</text>
</g>
<g font-size="1">
<text x="82.5" y="32">RF_N41_PAMID_RX</text>
<text x="95.5" y="35.9" transform="rotate(-90 95.5 35.9)">1</text>
<text x="95.5" y="34.2" transform="rotate(-90 95.5 34.2)">2</text>
<text x="107.7" y="32">2</text>
<text x="107.7" y="40.3">2</text>
<text x="182.3" y="39.6">Connect to Vio</text>
<text x="192.6" y="39.6">0x09</text>
<text x="97.5" y="44.1">2</text>
<text x="107.7" y="47.9">2</text>
<text x="181.9" y="44.1">Connect to GND</text>
<text x="192.6" y="44.7">0x08</text>
<text x="95.5" y="51.7" transform="rotate(-90 95.5 51.7)">2</text>
<text x="95.5" y="50" transform="rotate(-90 95.5 50)">1</text>
<text x="127" y="51.6">U1802</text>
<text x="82.5" y="54.8">RF_B41_PRX_MLNA</text>
<text x="95.5" y="60" transform="rotate(-90 95.5 60)">2</text>
<text x="95.5" y="58.2" transform="rotate(-90 95.5 58.2)">1</text>
<text x="107.7" y="55.5">2</text>
<text x="107.7" y="64.3">2</text>
<text x="107.7" y="65.6">2</text>
<text x="107.7" y="69.4">2</text>
<text x="107.7" y="70.7">2</text>
<text x="107.7" y="68.2">2</text>
<text x="222.5" y="77">VRF13_PMU</text>
<text x="82.5" y="79.6">PRX_B28A_PAMID</text>
<text x="82.5" y="78.3">PRX_LNA_B28B</text>
<text x="82.5" y="80.9">RF_B20_PRX_PAMID_OUT</text>
<text x="107.7" y="82.1">2</text>
<text x="177.9" y="82.2" transform="rotate(-90 177.9 82.2)">2</text>
<text x="177.9" y="80.5" transform="rotate(-90 177.9 80.5)">1</text>
<text x="107.7" y="84.7">2</text>
<text x="107.7" y="85.9">2</text>
<text x="202.2" y="88.5">VRF18_PMU</text>
<text x="177.9" y="95.1" transform="rotate(-90 177.9 95.1)">1</text>
<text x="198.2" y="94.4" transform="rotate(-90 198.2 94.4)">1</text>
<text x="217.8" y="90.4">VRFIO18_EXT</text>
<text x="177.9" y="96.8" transform="rotate(-90 177.9 96.8)">2</text>
<text x="198.2" y="96.2" transform="rotate(-90 198.2 96.2)">2</text>
<text x="156.2" y="144.3">BPI_D_BUS11</text>
<text x="184" y="153.2">RF_B2_PRX_DUP</text>
<text x="127" y="160.1">RF_B2_PRX_PAMID_OUT</text>
<text x="129.5" y="165.2">RF_N1_MIMO_PRX_CN</text>
<text x="153.4" y="167.1">VFE28_PMU</text>
<text x="164.8" y="162.5">2</text>
<text x="171.6" y="163.6">1</text>
<text x="176.2" y="162.7">RF_B2_PRX_N1_MIMO_PRX</text>
<text x="177.5" y="170.8" transform="rotate(-90 177.5 170.8)">2</text>
</g>
</svg>
